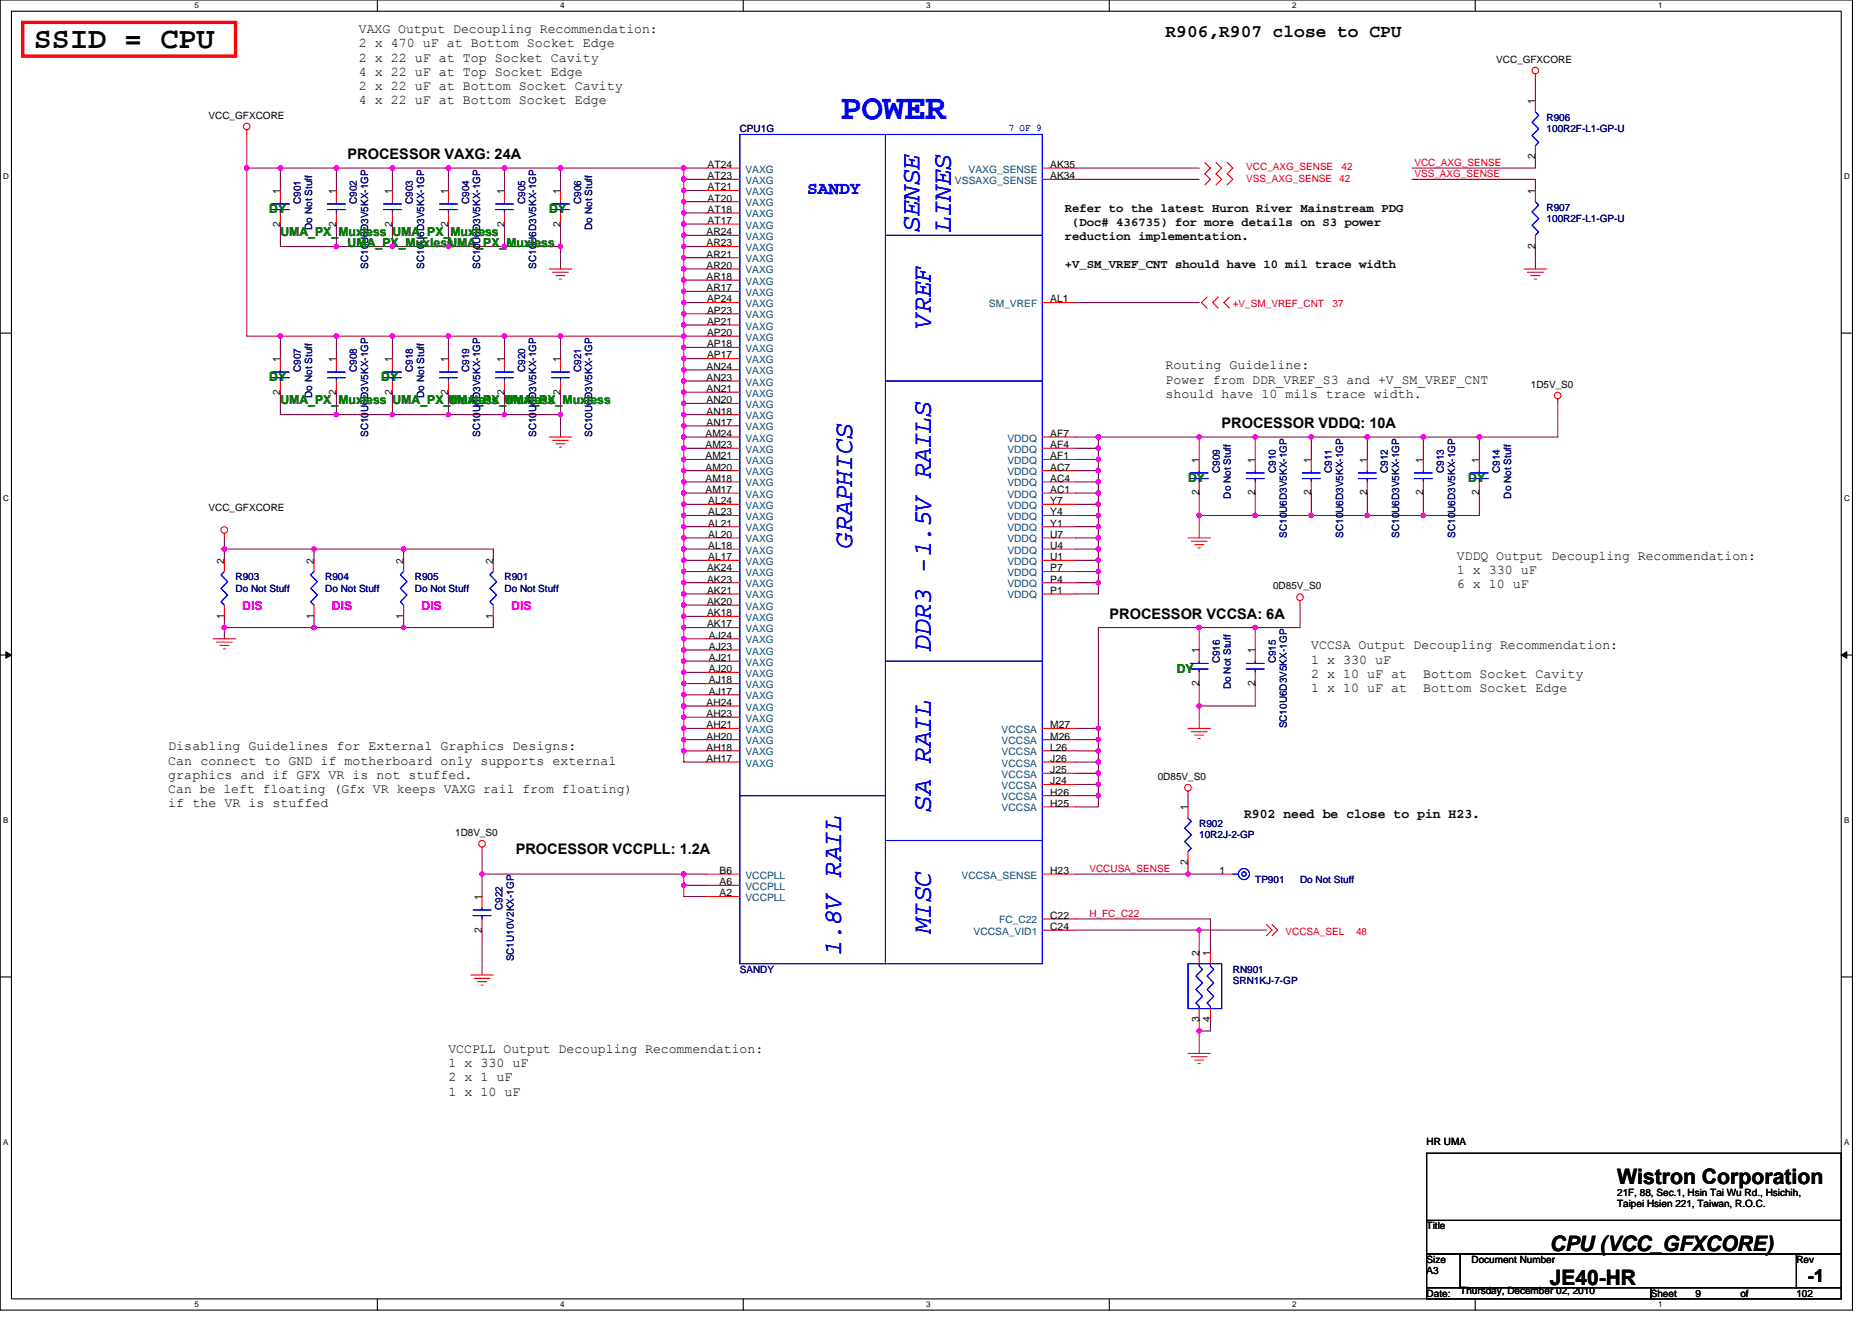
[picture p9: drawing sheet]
<svg xmlns="http://www.w3.org/2000/svg" width="297mm" height="210mm" viewBox="0 0 297 210" stroke-linecap="round" stroke-linejoin="round" font-family="sans-serif">
<path d="M0 0h293.9v207.9h-293.9zM1.8 1.8h290.4v204.3h-290.4z" fill="none" stroke="#000" stroke-width=".17"/>
<g fill="#fff">
<path d="M30.8 .2h.7v1.4h-.7z"/>
<path d="M30.8 206.3h.7v1.4h-.7z"/>
</g>
<path d="M59.9 0v1.8M59.9 206.1v1.8" fill="none" stroke="#000" stroke-width=".17"/>
<g fill="#fff">
<path d="M88.9 .2h.7v1.4h-.7z"/>
<path d="M88.9 206.3h.7v1.4h-.7z"/>
</g>
<path d="M117.9 0v1.8M117.9 206.1v1.8" fill="none" stroke="#000" stroke-width=".17"/>
<g fill="#fff">
<path d="M147 .2h.7v1.4h-.7z"/>
<path d="M147 206.3h.7v1.4h-.7z"/>
</g>
<path d="M176 0v1.8M176 206.1v1.8" fill="none" stroke="#000" stroke-width=".17"/>
<g fill="#fff">
<path d="M205 .2h.7v1.4h-.7z"/>
<path d="M205 206.3h.7v1.4h-.7z"/>
</g>
<path d="M234.1 0v1.8M234.1 206.1v1.8" fill="none" stroke="#000" stroke-width=".17"/>
<g fill="#fff">
<path d="M263.1 .2h.7v1.4h-.7z"/>
<path d="M263.1 206.3h.7v1.4h-.7z"/>
<path d="M.5 27.3h.9v1.4h-.9z"/>
<path d="M292.6 27.3h.9v1.4h-.9z"/>
<path d="M.5 78.4h.9v1.4h-.9z"/>
<path d="M292.6 78.4h.9v1.4h-.9z"/>
</g>
<path d="M0 52.9h1.8M292.2 52.9h1.7" fill="none" stroke="#000" stroke-width=".17"/>
<g fill="#fff">
<path d="M.5 129.5h.8v1.4h-.8z"/>
<path d="M292.6 129.5h.9v1.4h-.9z"/>
</g>
<path d="M0 103.9h1.8M292.2 103.9h1.7" fill="none" stroke="#000" stroke-width=".17"/>
<path d="M.9 103.4l.9 .5-.9 .5zM292.2 103.9l.8-.5v1z" fill="#000" stroke="#000" stroke-width=".16"/>
<g fill="#fff">
<path d="M.5 180.5h.8v1.4h-.8z"/>
<path d="M292.6 180.5h.9v1.4h-.9z"/>
</g>
<path d="M0 155h1.8M292.2 155h1.7M226.4 199h5.3v5.3h-5.3zM226.4 183h65.8v10.6h-65.8zM226.4 193.6h65.8v5.4h-65.8zM231.7 199h53.3v5.3h-53.3zM285 199h7.2v5.3h-7.2zM226.4 204.3h35.5v1.8h-35.5zM261.9 204.3h30.3v1.8h-30.3z" fill="none" stroke="#000" stroke-width=".17"/>
<g fill="none" stroke="#800040" stroke-width=".17">
<path d="M243.6 12.4v3.6M39.2 21.3v32h5.3M39.2 26.7h5.3M44.5 26.7h8.9v3.5M44.5 35.6v3.5h44.4M44.5 26.7v3.5M53.4 26.7h8.9v3.5M53.4 35.6v3.5M62.3 26.7h8.9v3.5M62.3 35.6v3.5M71.2 26.7h8.8v3.5M71.2 35.6v3.5"/>
<path d="M80 26.7h8.9v3.5M80 35.6v3.5M88.9 26.7h23.2M88.9 35.6v7.1M108.5 26.7v94.2h3.6M108.5 30.2h3.6M108.5 28.4h3.6M108.5 37.3h3.6M108.5 35.6h3.6M108.5 33.8h3.6M108.5 39.1h3.6M108.5 32h3.6"/>
<path d="M170.7 28.4h19.6M170.7 26.7h19.6M224.1 28.4h19.5v1.8M243.6 24.9v1.8h-19.5M243.6 39.1v3.6M44.5 53.3h8.9v3.6M44.5 53.3v3.6M53.4 53.3h8.9v3.6M62.3 53.3h8.9v3.6M71.2 53.3h8.8v3.6M80 53.3h8.9v3.6M88.9 53.3h23.2"/>
<path d="M108.5 55.1h3.6M108.5 42.7h3.6M108.5 40.9h3.6M108.5 51.6h3.6M108.5 49.8h3.6M108.5 48h3.6M108.5 58.7h3.6M108.5 46.2h3.6M108.5 56.9h3.6M108.5 44.4h3.6M170.7 48h19.6M44.5 62.2v3.6h44.4"/>
<path d="M53.4 62.2v3.6M62.3 62.2v3.6M71.2 62.2v3.6M80 62.2v3.6M88.9 62.2v7.1M108.5 67.6h3.6M108.5 78.2h3.6M108.5 65.8h3.6M108.5 76.5h3.6M108.5 64h3.6M108.5 62.2h3.6M108.5 60.5h3.6"/>
<path d="M108.5 74.7h3.6M108.5 72.9h3.6M108.5 71.1h3.6M108.5 69.3h3.6M170.7 78.2h3.6M170.7 76.5h3.6M170.7 74.7h3.6M170.7 72.9h3.6M170.7 71.1h3.6M174.3 69.3v24.9h-3.6M190.3 69.3v3.6M190.3 78.2v7.1"/>
<path d="M199.2 69.3v3.6M199.2 78.2v3.6M208.1 69.3v3.6M208.1 78.2v3.6M217 69.3v3.6M217 78.2v3.6M225.8 69.3v3.6M225.8 78.2v3.6M234.7 78.2v3.6h-44.4M234.7 69.3v3.6M247.2 64v5.3h-76.5M35.6 87.1h42.7v1.8"/>
<path d="M35.6 85.3v3.6M35.6 97.8v3.5M49.8 87.1v1.8M49.8 97.8v1.8M64 87.1v1.8M64 97.8v1.8M78.3 97.8v1.8h-42.7M108.5 80h3.6M108.5 88.9h3.6M108.5 87.1h3.6M108.5 85.3h3.6M108.5 83.6h3.6"/>
<path d="M108.5 81.8h3.6M108.5 99.6h3.6M108.5 97.8h3.6M108.5 96h3.6M108.5 94.2h3.6M108.5 92.5h3.6M108.5 90.7h3.6M170.7 80h3.6M170.7 88.9h3.6M170.7 87.1h3.6M170.7 85.3h3.6M170.7 83.6h3.6"/>
<path d="M170.7 81.8h3.6M170.7 92.5h3.6M170.7 90.7h3.6M190.3 99.6v3.5M199.2 99.6v3.5M206.3 96v3.6h-32v19.5M108.5 101.3h3.6M108.5 110.2h3.6M108.5 108.5h3.6M108.5 106.7h3.6M108.5 104.9h3.6M108.5 103.1h3.6"/>
<path d="M108.5 119.1h3.6M108.5 117.3h3.6M108.5 115.6h3.6M108.5 113.8h3.6M108.5 112h3.6M170.7 119.1h3.6M170.7 117.3h3.6M170.7 115.6h3.6M174.3 119.1v1.8h-3.6M190.3 108.5v7.1M199.2 108.5v3.5h-8.9M76.5 138.7h35.6"/>
<path d="M76.5 135.1v7.1M108.5 138.7v3.5h3.6M170.7 122.7h3.6v1.8M170.7 138.7h23.1M170.7 124.5h3.6M170.7 126.2h3.6M174.3 126.2v1.8h-3.6M174.3 120.9v1.8M174.3 124.5v1.7M188.5 126.2v1.8M188.5 136.9v1.8M76.5 147.6v7.1"/>
<path d="M108.5 140.5h3.6M170.7 147.6h19.6v3.5M170.7 145.8h21.4v5.3M190.3 147.6h10.7M190.3 161.8v5.3M192.1 161.8v1.8h-1.8"/>
</g>
<g fill="#f0f" stroke="#f0f" stroke-width=".17">
<circle cx="108.5" cy="80" r=".35"/>
<circle cx="108.5" cy="67.6" r=".35"/>
<circle cx="108.5" cy="78.2" r=".35"/>
<circle cx="108.5" cy="28.4" r=".35"/>
<circle cx="108.5" cy="88.9" r=".35"/>
<circle cx="108.5" cy="65.8" r=".35"/>
<circle cx="108.5" cy="76.4" r=".35"/>
<circle cx="108.5" cy="87.1" r=".35"/>
<circle cx="108.5" cy="42.7" r=".35"/>
<circle cx="108.5" cy="60.4" r=".35"/>
<circle cx="108.5" cy="48" r=".35"/>
<circle cx="108.5" cy="46.2" r=".35"/>
<circle cx="108.5" cy="44.4" r=".35"/>
<circle cx="108.5" cy="51.5" r=".35"/>
<circle cx="108.5" cy="64" r=".35"/>
<circle cx="108.5" cy="55.1" r=".35"/>
<circle cx="108.5" cy="56.9" r=".35"/>
<circle cx="108.5" cy="49.8" r=".35"/>
<circle cx="108.5" cy="62.2" r=".35"/>
<circle cx="108.5" cy="74.7" r=".35"/>
<circle cx="108.5" cy="30.2" r=".35"/>
<circle cx="108.5" cy="39.1" r=".35"/>
<circle cx="108.5" cy="72.9" r=".35"/>
<circle cx="108.5" cy="33.8" r=".35"/>
<circle cx="108.5" cy="37.3" r=".35"/>
<circle cx="108.5" cy="35.5" r=".35"/>
<circle cx="108.5" cy="32" r=".35"/>
<circle cx="108.5" cy="83.6" r=".35"/>
<circle cx="108.5" cy="26.7" r=".35"/>
<circle cx="108.5" cy="71.1" r=".35"/>
<circle cx="108.5" cy="81.8" r=".35"/>
<circle cx="108.5" cy="69.3" r=".35"/>
<circle cx="108.5" cy="58.7" r=".35"/>
<circle cx="108.5" cy="53.3" r=".35"/>
<circle cx="108.5" cy="40.9" r=".35"/>
<circle cx="108.5" cy="85.3" r=".35"/>
<circle cx="108.5" cy="138.7" r=".35"/>
<circle cx="108.5" cy="140.4" r=".35"/>
<circle cx="108.5" cy="101.3" r=".35"/>
<circle cx="108.5" cy="99.6" r=".35"/>
<circle cx="108.5" cy="110.2" r=".35"/>
<circle cx="108.5" cy="97.8" r=".35"/>
<circle cx="108.5" cy="108.4" r=".35"/>
<circle cx="108.5" cy="96" r=".35"/>
<circle cx="108.5" cy="94.2" r=".35"/>
<circle cx="108.5" cy="104.9" r=".35"/>
<circle cx="108.5" cy="92.4" r=".35"/>
<circle cx="108.5" cy="103.1" r=".35"/>
<circle cx="108.5" cy="90.7" r=".35"/>
<circle cx="108.5" cy="106.7" r=".35"/>
<circle cx="108.5" cy="119.1" r=".35"/>
<circle cx="108.5" cy="117.3" r=".35"/>
<circle cx="108.5" cy="115.6" r=".35"/>
<circle cx="108.5" cy="113.8" r=".35"/>
<circle cx="108.5" cy="112" r=".35"/>
<circle cx="88.9" cy="39.1" r=".35"/>
<circle cx="39.1" cy="26.7" r=".35"/>
<circle cx="53.4" cy="26.7" r=".35"/>
<circle cx="62.3" cy="26.7" r=".35"/>
<circle cx="80" cy="26.7" r=".35"/>
<circle cx="62.3" cy="39.1" r=".35"/>
<circle cx="71.1" cy="39.1" r=".35"/>
<circle cx="53.4" cy="39.1" r=".35"/>
<circle cx="80" cy="39.1" r=".35"/>
<circle cx="71.1" cy="26.7" r=".35"/>
<circle cx="44.5" cy="26.7" r=".35"/>
<circle cx="88.9" cy="26.7" r=".35"/>
<circle cx="64" cy="87.1" r=".35"/>
<circle cx="64" cy="99.6" r=".35"/>
<circle cx="35.6" cy="87.1" r=".35"/>
<circle cx="49.8" cy="87.1" r=".35"/>
<circle cx="35.6" cy="99.6" r=".35"/>
<circle cx="49.8" cy="99.6" r=".35"/>
<circle cx="88.9" cy="65.8" r=".35"/>
<circle cx="53.4" cy="53.3" r=".35"/>
<circle cx="62.3" cy="53.3" r=".35"/>
<circle cx="80" cy="53.3" r=".35"/>
<circle cx="62.3" cy="65.8" r=".35"/>
<circle cx="71.1" cy="65.8" r=".35"/>
<circle cx="53.4" cy="65.8" r=".35"/>
<circle cx="80" cy="65.8" r=".35"/>
<circle cx="71.1" cy="53.3" r=".35"/>
<circle cx="44.5" cy="53.3" r=".35"/>
<circle cx="88.9" cy="53.3" r=".35"/>
<circle cx="76.5" cy="138.7" r=".35"/>
<circle cx="190.3" cy="81.8" r=".35"/>
<circle cx="174.3" cy="71.1" r=".35"/>
<circle cx="199.2" cy="99.6" r=".35"/>
<circle cx="174.3" cy="124.4" r=".35"/>
<circle cx="174.3" cy="126.2" r=".35"/>
<circle cx="174.3" cy="92.4" r=".35"/>
<circle cx="216.9" cy="69.3" r=".35"/>
<circle cx="174.3" cy="72.9" r=".35"/>
<circle cx="190.3" cy="99.6" r=".35"/>
<circle cx="234.7" cy="69.3" r=".35"/>
<circle cx="199.2" cy="81.8" r=".35"/>
<circle cx="208.1" cy="81.8" r=".35"/>
<circle cx="174.3" cy="74.7" r=".35"/>
<circle cx="174.3" cy="115.6" r=".35"/>
<circle cx="190.3" cy="147.6" r=".35"/>
<circle cx="188.5" cy="138.7" r=".35"/>
<circle cx="225.8" cy="69.3" r=".35"/>
<circle cx="174.3" cy="76.4" r=".35"/>
<circle cx="174.3" cy="117.3" r=".35"/>
<circle cx="174.3" cy="119.1" r=".35"/>
<circle cx="190.3" cy="112" r=".35"/>
<circle cx="174.3" cy="122.7" r=".35"/>
<circle cx="190.3" cy="69.3" r=".35"/>
<circle cx="225.8" cy="81.8" r=".35"/>
<circle cx="216.9" cy="81.8" r=".35"/>
<circle cx="174.3" cy="78.2" r=".35"/>
<circle cx="199.2" cy="69.3" r=".35"/>
<circle cx="174.3" cy="120.9" r=".35"/>
<circle cx="174.3" cy="69.3" r=".35"/>
<circle cx="174.3" cy="80" r=".35"/>
<circle cx="174.3" cy="83.6" r=".35"/>
<circle cx="174.3" cy="81.8" r=".35"/>
<circle cx="174.3" cy="87.1" r=".35"/>
<circle cx="174.3" cy="85.3" r=".35"/>
<circle cx="174.3" cy="90.7" r=".35"/>
<circle cx="174.3" cy="88.9" r=".35"/>
<circle cx="190.3" cy="163.6" r=".35"/>
<circle cx="208.1" cy="69.3" r=".35"/>
</g>
<g fill="none" stroke="#f00" stroke-width=".17">
<path d="M243.6 11.7v.7M243.6 16v1.8M39.2 20.6v.7M44.5 30.2v1.8M44.5 33.8v1.8M53.4 30.2v1.8M53.4 33.8v1.8M62.3 30.2v1.8M62.3 33.8v1.8M71.2 30.2v1.8M71.2 33.8v1.8M80 30.2v1.8"/>
<path d="M80 33.8v1.8M88.9 30.2v1.8M88.9 33.8v1.8M112.1 28.4h5.3M112.1 26.7h5.3M112.1 30.2h5.3M112.1 32h5.3M112.1 33.8h5.3M112.1 35.6h5.3M112.1 37.3h5.3M112.1 39.1h5.3M165.4 28.4h5.3"/>
<path d="M165.4 26.7h5.3M191.2 25.8l.9 .9-.9 .9 .9 .8-.9 .9M193 25.8l.8 .9-.8 .9 .8 .8-.8 .9M194.7 25.8l.9 .9-.9 .9 .9 .8-.9 .9M243.6 23.1v1.8M243.6 30.2v1.8M243.6 37.3v1.8M44.5 56.9v1.8M53.4 56.9v1.8M62.3 56.9v1.8M71.2 56.9v1.8M80 56.9v1.8"/>
<path d="M87.2 42.7h3.5M87.7 43.2h2.5M88.2 43.7h1.5M88.8 44.3h.3M88.9 56.9v1.8M112.1 42.7h5.3M112.1 48h5.3M112.1 40.9h5.3M112.1 44.4h5.3M112.1 46.2h5.3M112.1 49.8h5.3M112.1 51.6h5.3"/>
<path d="M112.1 53.3h5.3M112.1 55.1h5.3M112.1 56.9h5.3M112.1 58.7h5.3M165.4 48h5.3M191.5 47.1l-.9 .9 .9 .9M193.3 47.1l-.9 .9 .9 .9M195.1 47.1l-.9 .9 .9 .9M241.8 42.7h3.6M242.4 43.2h2.5M242.9 43.7h1.4M243.5 44.3h.3"/>
<path d="M44.5 60.5v1.7M53.4 60.5v1.7M62.3 60.5v1.7M71.2 60.5v1.7M80 60.5v1.7M87.2 69.3h3.5M87.7 69.9h2.5M88.2 70.4h1.5M88.8 71h.3M88.9 60.5v1.7M112.1 69.3h5.3M112.1 60.5h5.3"/>
<path d="M112.1 62.2h5.3M112.1 64h5.3M112.1 65.8h5.3M112.1 67.6h5.3M112.1 71.1h5.3M112.1 72.9h5.3M112.1 74.7h5.3M112.1 76.5h5.3M112.1 78.2h5.3M165.4 69.3h5.3M165.4 71.1h5.3M165.4 72.9h5.3"/>
<path d="M165.4 74.7h5.3M165.4 76.5h5.3M165.4 78.2h5.3M190.3 72.9v1.8M190.3 76.5v1.7M199.2 72.9v1.8M199.2 76.5v1.7M208.1 72.9v1.8M208.1 76.5v1.7M217 72.9v1.8M217 76.5v1.7M225.8 72.9v1.8"/>
<path d="M225.8 76.5v1.7M234.7 72.9v1.8M234.7 76.5v1.7M247.2 63.3v.7M35.6 84.6v.7M35.6 88.9v1.8M35.6 96v1.8M49.8 88.9v1.8M49.8 96v1.8M64 88.9v1.8M64 96v1.8M78.3 88.9v1.8"/>
<path d="M78.3 96v1.8M112.1 85.3h5.3M112.1 80h5.3M112.1 81.8h5.3M112.1 83.6h5.3M112.1 87.1h5.3M112.1 88.9h5.3M112.1 90.7h5.3M112.1 92.5h5.3M112.1 94.2h5.3M112.1 96h5.3M112.1 97.8h5.3"/>
<path d="M112.1 99.6h5.3M165.4 85.3h5.3M165.4 80h5.3M165.4 81.8h5.3M165.4 83.6h5.3M165.4 87.1h5.3M165.4 88.9h5.3M165.4 90.7h5.3M165.4 92.5h5.3M165.4 94.2h5.3M188.5 85.3h3.6M189 85.9h2.5"/>
<path d="M189.6 86.4h1.4M190.1 87h.4M206.3 95.3v.7M33.8 101.3h3.6M34.4 101.9h2.4M34.9 102.4h1.4M35.4 103h.4M112.1 101.3h5.3M112.1 115.6h5.3M112.1 103.1h5.3M112.1 104.9h5.3M112.1 106.7h5.3"/>
<path d="M112.1 108.5h5.3M112.1 110.2h5.3M112.1 112h5.3M112.1 113.8h5.3M112.1 117.3h5.3M112.1 119.1h5.3M165.4 115.6h5.3M165.4 117.3h5.3M165.4 119.1h5.3M188.5 115.6h3.6M189 116.1h2.5M189.6 116.6h1.4"/>
<path d="M190.1 117.2h.4M190.3 103.1v1.8M190.3 106.7v1.8M199.2 103.1v1.8M199.2 106.7v1.8M76.5 134.4v.7M112.1 120.9h5.3M112.1 138.7h5.3M165.4 120.9h5.3M165.4 138.7h5.3M165.4 122.7h5.3M165.4 124.5h5.3"/>
<path d="M165.4 126.2h5.3M165.4 128h5.3M188.5 125.5v.7M188.5 128v1.8M188.5 135.1v1.8M193.8 138.7h1.8M74.7 154.7h3.6M75.2 155.2h2.5M75.8 155.7h1.4M76.3 156.3h.4M76.5 142.2v1.8M76.5 145.8v1.8"/>
<path d="M112.1 140.5h5.3M112.1 142.2h5.3M165.4 147.6h5.3M165.4 145.8h5.3M190.3 151.1v1.8M192.1 151.1v1.8M201 146.7l.8 .9-.8 .9M201.8 146.7l.9 .9-.9 .9M188.5 167.1h3.6M189 167.7h2.5M189.6 168.2h1.4M190.1 168.7h.4"/>
<path d="M190.3 160v1.8M192.1 160v1.8"/>
<circle cx="243.6" cy="11.2" r=".52"/>
<circle cx="39.1" cy="20.1" r=".52"/>
<circle cx="247.2" cy="62.7" r=".52"/>
<circle cx="35.6" cy="84.1" r=".52"/>
<circle cx="206.3" cy="94.8" r=".52"/>
<circle cx="76.5" cy="133.9" r=".52"/>
<circle cx="188.5" cy="125" r=".52"/>
</g>
<path d="M3.6 3.6h33.8v5.3h-33.8z" fill="none" stroke="#f00" stroke-width=".53"/>
<g fill="none" stroke="#00f" stroke-width=".17">
<path d="M243.6 17.8l.6 .5-1.1 1.1 1.1 1-1.1 1.1 1.1 1.1-.6 .5M43.1 32.4h2.8M43.1 33.3h2.8M44.5 32v.4M44.5 33.3v.5M52 32.4h2.8M52 33.3h2.8M53.4 32v.4M53.4 33.3v.5M60.9 32.4h2.8M60.9 33.3h2.8M62.3 32v.4"/>
<path d="M62.3 33.3v.5M69.7 32.4h2.9M69.7 33.3h2.9M71.2 32v.4M71.2 33.3v.5M78.6 32.4h2.9M78.6 33.3h2.9M80 32v.4M80 33.3v.5M87.5 32.4h2.9M87.5 33.3h2.9M88.9 32v.4"/>
<path d="M88.9 33.3v.5M117.4 21.3h48v131.6h-48zM140.5 37.3h24.9M140.5 21.3v131.6M243.6 32l.6 .5-1.1 1.1 1.1 1.1-1.1 1 1.1 1.1-.6 .5M43.1 59h2.8M43.1 59.9h2.8M44.5 58.7v.3M44.5 59.9v.6M52 59h2.8M52 59.9h2.8M53.4 58.7v.3"/>
<path d="M53.4 59.9v.6M60.9 59h2.8M60.9 59.9h2.8M62.3 58.7v.3M62.3 59.9v.6M69.7 59h2.9M69.7 59.9h2.9M71.2 58.7v.3M71.2 59.9v.6M78.6 59h2.9M78.6 59.9h2.9M80 58.7v.3"/>
<path d="M80 59.9v.6M87.5 59h2.9M87.5 59.9h2.9M88.9 58.7v.3M88.9 59.9v.6M140.5 60.5h24.9M188.9 75h2.8M188.9 75.9h2.8M190.3 74.7v.3M190.3 75.9v.6M197.8 75h2.8M197.8 75.9h2.8"/>
<path d="M199.2 74.7v.3M199.2 75.9v.6M206.6 75h2.9M206.6 75.9h2.9M208.1 74.7v.3M208.1 75.9v.6M215.5 75h2.9M215.5 75.9h2.9M217 74.7v.3M217 75.9v.6M224.4 75h2.9M224.4 75.9h2.9"/>
<path d="M225.8 74.7v.3M225.8 75.9v.6M233.3 75h2.9M233.3 75.9h2.9M234.7 74.7v.3M234.7 75.9v.6M35.6 90.7l-.5 .5 1 1.1-1 1 1 1.1-1 1.1 .5 .5M49.8 90.7l-.5 .5 1.1 1.1-1.1 1 1.1 1.1-1.1 1.1 .5 .5M64 90.7l-.5 .5 1.1 1.1-1.1 1 1.1 1.1-1.1 1.1 .5 .5M78.3 90.7l-.6 .5 1.1 1.1-1.1 1 1.1 1.1-1.1 1.1 .6 .5M140.5 104.9h24.9M188.9 105.3h2.8"/>
<path d="M188.9 106.2h2.8M190.3 104.9v.4M190.3 106.2v.5M197.8 105.3h2.8M197.8 106.2h2.8M199.2 104.9v.4M199.2 106.2v.5M117.4 126.2h23.1M140.5 133.3h24.9M188.5 129.8l.5 .5-1 1.1 1 1.1-1 1 1 1.1-.5 .5M195.6 138.7h.9M75.1 144.4h2.8"/>
<path d="M75.1 145.3h2.8M76.5 144v.4M76.5 145.3v.5M188.5 152.9h5.3v7.1h-5.3zM190.3 152.9v.4l.5 .5-1 1.1 1 1-1 1.1 1 1.1-1 1 .5 .6v.3M192.1 152.9v.4l.5 .5-1.1 1.1 1.1 1-1.1 1.1 1.1 1.1-1.1 1 .6 .6v.3"/>
<circle cx="197.4" cy="138.7" r=".35"/>
<circle cx="197.4" cy="138.7" r=".88"/>
</g>
<text font-size="5.7" fill="#00f" x="133.4" y="18.9">POWER</text>
<text font-size="4.8" x="5.4" y="7.6">SSID = CPU</text>
<g font-size="4.3" fill="#00f">
<text x="145.9" y="36.8" transform="rotate(-90 145.9 36.8)">SENSE</text>
<text x="150.9" y="36.8" transform="rotate(-90 150.9 36.8)">LINES</text>
<text x="147.7" y="52.1" transform="rotate(-90 147.7 52.1)">VREF</text>
<text x="135.2" y="87" transform="rotate(-90 135.2 87)">GRAPHICS</text>
<text x="147.7" y="103.3" transform="rotate(-90 147.7 103.3)">DDR3 -1.5V RAILS</text>
<text x="147.7" y="128.9" transform="rotate(-90 147.7 128.9)">SA RAIL</text>
<text x="147.7" y="148.1" transform="rotate(-90 147.7 148.1)">MISC</text>
<text x="133.5" y="151.7" transform="rotate(-90 133.5 151.7)">1.8V RAIL</text>
</g>
<g font-size="3.4">
<text x="256.6" y="187.9">Wistron Corporation</text>
<text x="245.9" y="203.9">JE40-HR</text>
<text x="245.9" y="198.5">CPU (VCC_GFXCORE)</text>
</g>
<g font-size="2.8">
<text x="185" y="5.9">R906,R907 close to CPU</text>
<text x="286.8" y="203.4">-1</text>
</g>
<text font-size="2.8" fill="#00f" x="128.1" y="30.8">SANDY</text>
<g font-size="2.3">
<text x="55.2" y="25.3">PROCESSOR VAXG: 24A</text>
<text x="193.8" y="67.9">PROCESSOR VDDQ: 10A</text>
<text x="176.1" y="98.1">PROCESSOR VCCSA: 6A</text>
<text x="81.8" y="135.5">PROCESSOR VCCPLL: 1.2A</text>
</g>
<g font-size="2.1">
<text x="56.9" y="5.2">VAXG Output Decoupling Recommendation:</text>
<text x="56.9" y="7.5">2 x 470 uF at Bottom Socket Edge</text>
<text x="56.9" y="9.8">2 x 22 uF at Top Socket Cavity</text>
<text x="56.9" y="12">4 x 22 uF at Top Socket Edge</text>
<text x="56.9" y="14.3">2 x 22 uF at Bottom Socket Cavity</text>
<text x="56.9" y="16.6">4 x 22 uF at Bottom Socket Edge</text>
<text x="185" y="58.6">Routing Guideline:</text>
<text x="185" y="60.9">Power from DDR_VREF_S3 and +V_SM_VREF_CNT</text>
<text x="185" y="63.1">should have 10 mils trace width.</text>
<text x="231.2" y="88.8">VDDQ Output Decoupling Recommendation:</text>
<text x="231.2" y="91.1">1 x 330 uF</text>
<text x="231.2" y="93.3">6 x 10 uF</text>
<text x="208.1" y="103">VCCSA Output Decoupling Recommendation:</text>
<text x="208.1" y="105.3">1 x 330 uF</text>
<text x="208.1" y="107.6">2 x 10 uF at</text>
<text x="225.8" y="107.6">Bottom Socket Cavity</text>
<text x="208.1" y="109.8">1 x 10 uF at</text>
<text x="225.8" y="109.8">Bottom Socket Edge</text>
<text x="26.7" y="119">Disabling Guidelines for External Graphics Designs:</text>
<text x="26.7" y="121.3">Can connect to GND if motherboard only supports external</text>
<text x="26.7" y="123.6">graphics and if GFX VR is not stuffed.</text>
<text x="26.7" y="125.8">Can be left floating (Gfx VR keeps VAXG rail from floating)</text>
<text x="26.7" y="128.1">if the VR is stuffed</text>
<text x="197.4" y="129.8">R902 need be close to pin H23.</text>
<text x="71.2" y="167">VCCPLL Output Decoupling Recommendation:</text>
<text x="71.2" y="169.3">1 x 330 uF</text>
<text x="71.2" y="171.6">2 x 1 uF</text>
<text x="71.2" y="173.8">1 x 10 uF</text>
</g>
<g font-size="1.9" fill="#008000">
<text x="42.7" y="33.8">DY</text>
<text x="87.2" y="33.8">DY</text>
<text x="44.5" y="37.4">UMA_PX_Muxless UMA_PX_Muxless</text>
<text x="55.2" y="39.2">UMA_PX_Muxless</text>
<text x="71.2" y="39.2">UMA_PX_Muxless</text>
<text x="42.7" y="60.5">DY</text>
<text x="44.5" y="64.1">UMA_PX_Muxless UMA_PX_Muxless UMA_PX_Muxless</text>
<text x="60.5" y="60.5">DY</text>
<text x="71.2" y="64.1">UMA_PX_Muxless</text>
<text x="188.5" y="76.5">DY</text>
<text x="233" y="76.5">DY</text>
<text x="186.7" y="106.7">DY</text>
</g>
<g font-size="1.9">
<text x="168.9" y="33.6">Refer to the latest Huron River Mainstream PDG</text>
<text x="170.1" y="35.9">(Doc# 436735) for more details on S3 power</text>
<text x="168.9" y="38.1">reduction implementation.</text>
<text x="168.9" y="42.5">+V_SM_VREF_CNT should have 10 mil trace width</text>
</g>
<g font-size="1.9" fill="#f0f">
<text x="38.4" y="96.8">DIS</text>
<text x="52.7" y="96.8">DIS</text>
<text x="66.9" y="96.8">DIS</text>
<text x="81.1" y="96.8">DIS</text>
</g>
<g font-size="1.6">
<text x="237.4" y="9.9">VCC_GFXCORE</text>
<text x="243.6" y="16.5" transform="rotate(-90 243.6 16.5)">1</text>
<text x="33.1" y="18.8">VCC_GFXCORE</text>
<text x="112.3" y="26.6">AT24</text>
<text x="112.3" y="28.4">AT23</text>
<text x="166.6" y="26.6">AK35</text>
<text x="166.6" y="28.4">AK34</text>
<text x="243.6" y="25.3" transform="rotate(-90 243.6 25.3)">2</text>
<text x="44.5" y="35.9" transform="rotate(-90 44.5 35.9)">2</text>
<text x="44.5" y="30.8" transform="rotate(-90 44.5 30.8)">1</text>
<text x="53.4" y="35.9" transform="rotate(-90 53.4 35.9)">2</text>
<text x="53.4" y="30.8" transform="rotate(-90 53.4 30.8)">1</text>
<text x="62.2" y="35.9" transform="rotate(-90 62.2 35.9)">2</text>
<text x="62.2" y="30.8" transform="rotate(-90 62.2 30.8)">1</text>
<text x="71.1" y="35.9" transform="rotate(-90 71.1 35.9)">2</text>
<text x="71.1" y="30.8" transform="rotate(-90 71.1 30.8)">1</text>
<text x="80" y="35.9" transform="rotate(-90 80 35.9)">2</text>
<text x="80" y="30.8" transform="rotate(-90 80 30.8)">1</text>
<text x="88.9" y="35.9" transform="rotate(-90 88.9 35.9)">2</text>
<text x="88.9" y="30.8" transform="rotate(-90 88.9 30.8)">1</text>
<text x="112.3" y="30.2">AT21</text>
<text x="112.3" y="32">AT20</text>
<text x="112.3" y="33.8">AT18</text>
<text x="112.3" y="35.5">AT17</text>
<text x="243.6" y="30.8" transform="rotate(-90 243.6 30.8)">1</text>
<text x="112.1" y="37.3">AR24</text>
<text x="112.1" y="39.1">AR23</text>
<text x="112.1" y="40.9">AR21</text>
<text x="243.6" y="39.5" transform="rotate(-90 243.6 39.5)">2</text>
<text x="112.1" y="42.7">AR20</text>
<text x="112.1" y="44.4">AR18</text>
<text x="112.1" y="46.2">AR17</text>
<text x="112.2" y="48">AP24</text>
<text x="166.6" y="48">AL1</text>
<text x="112.2" y="49.8">AP23</text>
<text x="112.2" y="51.5">AP21</text>
<text x="112.2" y="53.3">AP20</text>
<text x="44.5" y="57.4" transform="rotate(-90 44.5 57.4)">1</text>
<text x="53.4" y="57.4" transform="rotate(-90 53.4 57.4)">1</text>
<text x="62.2" y="57.4" transform="rotate(-90 62.2 57.4)">1</text>
<text x="71.1" y="57.4" transform="rotate(-90 71.1 57.4)">1</text>
<text x="80" y="57.4" transform="rotate(-90 80 57.4)">1</text>
<text x="88.9" y="57.4" transform="rotate(-90 88.9 57.4)">1</text>
<text x="112.1" y="58.7">AN24</text>
<text x="112.2" y="55.1">AP18</text>
<text x="112.2" y="56.9">AP17</text>
<text x="44.5" y="62.6" transform="rotate(-90 44.5 62.6)">2</text>
<text x="53.4" y="62.6" transform="rotate(-90 53.4 62.6)">2</text>
<text x="62.2" y="62.6" transform="rotate(-90 62.2 62.6)">2</text>
<text x="71.1" y="62.6" transform="rotate(-90 71.1 62.6)">2</text>
<text x="80" y="62.6" transform="rotate(-90 80 62.6)">2</text>
<text x="88.9" y="62.6" transform="rotate(-90 88.9 62.6)">2</text>
<text x="112.1" y="60.4">AN23</text>
<text x="112.1" y="62.2">AN21</text>
<text x="112.1" y="64">AN20</text>
<text x="112.1" y="65.8">AN18</text>
<text x="242.9" y="61.5">1D5V_S0</text>
<text x="111.9" y="69.3">AM24</text>
<text x="111.9" y="71.1">AM23</text>
<text x="112.1" y="67.5">AN17</text>
<text x="166.6" y="69.3">AF7</text>
<text x="166.6" y="71.1">AF4</text>
<text x="111.9" y="72.9">AM21</text>
<text x="111.9" y="74.7">AM20</text>
<text x="111.9" y="76.4">AM18</text>
<text x="166.6" y="72.9">AF1</text>
<text x="166.6" y="74.7">AC7</text>
<text x="166.6" y="76.4">AC4</text>
<text x="190.3" y="73.4" transform="rotate(-90 190.3 73.4)">1</text>
<text x="199.2" y="73.4" transform="rotate(-90 199.2 73.4)">1</text>
<text x="208" y="73.4" transform="rotate(-90 208 73.4)">1</text>
<text x="216.9" y="73.4" transform="rotate(-90 216.9 73.4)">1</text>
<text x="225.8" y="73.4" transform="rotate(-90 225.8 73.4)">1</text>
<text x="234.7" y="73.4" transform="rotate(-90 234.7 73.4)">1</text>
<text x="33.1" y="81.1">VCC_GFXCORE</text>
<text x="111.9" y="78.2">AM17</text>
<text x="112.4" y="80">AL24</text>
<text x="112.4" y="81.8">AL23</text>
<text x="112.4" y="83.5">AL21</text>
<text x="166.6" y="78.2">AC1</text>
<text x="166.6" y="80">Y7</text>
<text x="166.6" y="81.8">Y4</text>
<text x="166.6" y="83.5">Y1</text>
<text x="190.3" y="78.6" transform="rotate(-90 190.3 78.6)">2</text>
<text x="199.2" y="78.6" transform="rotate(-90 199.2 78.6)">2</text>
<text x="208" y="78.6" transform="rotate(-90 208 78.6)">2</text>
<text x="216.9" y="78.6" transform="rotate(-90 216.9 78.6)">2</text>
<text x="225.8" y="78.6" transform="rotate(-90 225.8 78.6)">2</text>
<text x="234.7" y="78.6" transform="rotate(-90 234.7 78.6)">2</text>
<text x="35.6" y="89.4" transform="rotate(-90 35.6 89.4)">2</text>
<text x="49.8" y="89.4" transform="rotate(-90 49.8 89.4)">2</text>
<text x="64" y="89.4" transform="rotate(-90 64 89.4)">2</text>
<text x="78.2" y="89.4" transform="rotate(-90 78.2 89.4)">2</text>
<text x="112.4" y="85.3">AL20</text>
<text x="112.4" y="87.1">AL18</text>
<text x="112.4" y="88.9">AL17</text>
<text x="166.6" y="87.1">U4</text>
<text x="166.6" y="88.9">U1</text>
<text x="166.6" y="85.3">U7</text>
<text x="112.2" y="90.7">AK24</text>
<text x="112.2" y="92.4">AK23</text>
<text x="112.2" y="94.2">AK21</text>
<text x="112.2" y="96">AK20</text>
<text x="166.6" y="90.7">P7</text>
<text x="166.6" y="92.4">P4</text>
<text x="166.6" y="94.2">P1</text>
<text x="202" y="93.5">0D85V_S0</text>
<text x="35.6" y="98.2" transform="rotate(-90 35.6 98.2)">1</text>
<text x="49.8" y="98.2" transform="rotate(-90 49.8 98.2)">1</text>
<text x="64" y="98.2" transform="rotate(-90 64 98.2)">1</text>
<text x="78.2" y="98.2" transform="rotate(-90 78.2 98.2)">1</text>
<text x="112.2" y="97.8">AK18</text>
<text x="112.2" y="99.5">AK17</text>
<text x="112.5" y="101.3">AJ24</text>
<text x="112.5" y="103.1">AJ23</text>
<text x="112.5" y="104.9">AJ21</text>
<text x="112.5" y="106.7">AJ20</text>
<text x="190.3" y="103.7" transform="rotate(-90 190.3 103.7)">1</text>
<text x="199.2" y="103.7" transform="rotate(-90 199.2 103.7)">1</text>
<text x="112.1" y="112">AH24</text>
<text x="112.1" y="113.8">AH23</text>
<text x="112.5" y="108.4">AJ18</text>
<text x="112.5" y="110.2">AJ17</text>
<text x="190.3" y="108.8" transform="rotate(-90 190.3 108.8)">2</text>
<text x="199.2" y="108.8" transform="rotate(-90 199.2 108.8)">2</text>
<text x="112.1" y="115.5">AH21</text>
<text x="112.1" y="117.3">AH20</text>
<text x="112.1" y="119.1">AH18</text>
<text x="166.6" y="115.5">M27</text>
<text x="166.6" y="117.3">M26</text>
<text x="166.6" y="119.1">L26</text>
<text x="112.1" y="120.9">AH17</text>
<text x="166.6" y="120.9">J26</text>
<text x="166.6" y="122.7">J25</text>
<text x="166.6" y="124.4">J24</text>
<text x="183.7" y="123.7">0D85V_S0</text>
<text x="166.6" y="126.2">H26</text>
<text x="166.6" y="128">H25</text>
<text x="188.5" y="128.5" transform="rotate(-90 188.5 128.5)">1</text>
<text x="72.2" y="132.6">1D8V_S0</text>
<text x="188.5" y="137.3" transform="rotate(-90 188.5 137.3)">2</text>
<text x="76.5" y="142.8" transform="rotate(-90 76.5 142.8)">1</text>
<text x="114.2" y="138.7">B6</text>
<text x="114.2" y="140.4">A6</text>
<text x="114.2" y="142.2">A2</text>
<text x="166.6" y="138.7">H23</text>
<text x="193.5" y="138.7">1</text>
<text x="76.5" y="148" transform="rotate(-90 76.5 148)">2</text>
<text x="166.6" y="145.8">C22</text>
<text x="166.6" y="147.6">C24</text>
<text x="190.3" y="151.7" transform="rotate(-90 190.3 151.7)">2</text>
<text x="192" y="151.7" transform="rotate(-90 192 151.7)">1</text>
<text x="190.3" y="162.2" transform="rotate(-90 190.3 162.2)">3</text>
<text x="192" y="162.2" transform="rotate(-90 192 162.2)">4</text>
<text x="226.4" y="181.7">HR UMA</text>
<text x="256.6" y="189.7">21F, 88, Sec.1, Hsin Tai Wu Rd., Hsichih,</text>
<text x="256.6" y="191.5">Taipei Hsien 221, Taiwan, R.O.C.</text>
<text x="226.4" y="195.1">Title</text>
<text x="226.4" y="202.2">A3</text>
<text x="226.4" y="200.4">Size</text>
<text x="233.5" y="200.4">Document Number</text>
<text x="285" y="200.4">Rev</text>
<text x="226.4" y="205.7">Date:</text>
<text x="231.7" y="205.4">Thursday, December 02, 2010</text>
<text x="261.9" y="205.7">Sheet</text>
<text x="269" y="205.7">9</text>
<text x="276.2" y="205.7">of</text>
<text x="285" y="205.7">102</text>
</g>
<g font-size="1.6" fill="#000080">
<text x="117.4" y="21">CPU1G</text>
<text x="245.4" y="19.2">R906</text>
<text x="245.4" y="21">100R2F-L1-GP-U</text>
<text x="47.7" y="32.4" transform="rotate(-90 47.7 32.4)">C901</text>
<text x="56.6" y="32.4" transform="rotate(-90 56.6 32.4)">C902</text>
<text x="65.5" y="32.4" transform="rotate(-90 65.5 32.4)">C903</text>
<text x="74.4" y="32.4" transform="rotate(-90 74.4 32.4)">C904</text>
<text x="83.3" y="32.4" transform="rotate(-90 83.3 32.4)">C905</text>
<text x="92.2" y="32.4" transform="rotate(-90 92.2 32.4)">C906</text>
<text x="245.4" y="33.4">R907</text>
<text x="245.4" y="35.2">100R2F-L1-GP-U</text>
<text x="49.5" y="36.4" transform="rotate(-90 49.5 36.4)">Do Not Stuff</text>
<text x="94" y="36.4" transform="rotate(-90 94 36.4)">Do Not Stuff</text>
<text x="58.4" y="42.7" transform="rotate(-90 58.4 42.7)">SC10U6D3V5KX-1GP</text>
<text x="67.3" y="42.7" transform="rotate(-90 67.3 42.7)">SC10U6D3V5KX-1GP</text>
<text x="76.2" y="42.7" transform="rotate(-90 76.2 42.7)">SC10U6D3V5KX-1GP</text>
<text x="85.1" y="42.7" transform="rotate(-90 85.1 42.7)">SC10U6D3V5KX-1GP</text>
<text x="47.7" y="59" transform="rotate(-90 47.7 59)">C907</text>
<text x="56.6" y="59" transform="rotate(-90 56.6 59)">C908</text>
<text x="65.5" y="59" transform="rotate(-90 65.5 59)">C918</text>
<text x="74.4" y="59" transform="rotate(-90 74.4 59)">C919</text>
<text x="83.3" y="59" transform="rotate(-90 83.3 59)">C920</text>
<text x="92.2" y="59" transform="rotate(-90 92.2 59)">C921</text>
<text x="49.5" y="63.1" transform="rotate(-90 49.5 63.1)">Do Not Stuff</text>
<text x="67.3" y="63.1" transform="rotate(-90 67.3 63.1)">Do Not Stuff</text>
<text x="58.4" y="69.3" transform="rotate(-90 58.4 69.3)">SC10U6D3V5KX-1GP</text>
<text x="76.2" y="69.3" transform="rotate(-90 76.2 69.3)">SC10U6D3V5KX-1GP</text>
<text x="85.1" y="69.3" transform="rotate(-90 85.1 69.3)">SC10U6D3V5KX-1GP</text>
<text x="94" y="69.3" transform="rotate(-90 94 69.3)">SC10U6D3V5KX-1GP</text>
<text x="193.5" y="75" transform="rotate(-90 193.5 75)">C909</text>
<text x="202.4" y="75" transform="rotate(-90 202.4 75)">C910</text>
<text x="211.3" y="75" transform="rotate(-90 211.3 75)">C911</text>
<text x="220.2" y="75" transform="rotate(-90 220.2 75)">C912</text>
<text x="229.1" y="75" transform="rotate(-90 229.1 75)">C913</text>
<text x="238" y="75" transform="rotate(-90 238 75)">C914</text>
<text x="195.3" y="79.1" transform="rotate(-90 195.3 79.1)">Do Not Stuff</text>
<text x="239.8" y="79.1" transform="rotate(-90 239.8 79.1)">Do Not Stuff</text>
<text x="204.2" y="85.3" transform="rotate(-90 204.2 85.3)">SC10U6D3V5KX-1GP</text>
<text x="213.1" y="85.3" transform="rotate(-90 213.1 85.3)">SC10U6D3V5KX-1GP</text>
<text x="222" y="85.3" transform="rotate(-90 222 85.3)">SC10U6D3V5KX-1GP</text>
<text x="230.9" y="85.3" transform="rotate(-90 230.9 85.3)">SC10U6D3V5KX-1GP</text>
<text x="37.4" y="92.1">R903</text>
<text x="37.4" y="93.9">Do Not Stuff</text>
<text x="51.6" y="92.1">R904</text>
<text x="51.6" y="93.9">Do Not Stuff</text>
<text x="65.8" y="92.1">R905</text>
<text x="65.8" y="93.9">Do Not Stuff</text>
<text x="80" y="92.1">R901</text>
<text x="80" y="93.9">Do Not Stuff</text>
<text x="193.5" y="105.3" transform="rotate(-90 193.5 105.3)">C916</text>
<text x="202.4" y="105.3" transform="rotate(-90 202.4 105.3)">C915</text>
<text x="195.3" y="109.3" transform="rotate(-90 195.3 109.3)">Do Not Stuff</text>
<text x="204.2" y="115.6" transform="rotate(-90 204.2 115.6)">SC10U6D3V5KX-1GP</text>
<text x="190.3" y="131.2">R902</text>
<text x="190.3" y="133">10R2J-2-GP</text>
<text x="199.2" y="140.1">TP901</text>
<text x="206.3" y="140.1">Do Not Stuff</text>
<text x="79.8" y="144.4" transform="rotate(-90 79.8 144.4)">C922</text>
<text x="81.5" y="152.5" transform="rotate(-90 81.5 152.5)">SC1U10V2KX-1GP</text>
<text x="117.4" y="154.3">SANDY</text>
<text x="195.6" y="154.3">RN901</text>
<text x="195.6" y="156.1">SRN1KJ-7-GP</text>
</g>
<text font-size="1.6" fill="#00f" x="160.1" y="20.8">7 OF 9</text>
<g font-size="1.6" fill="#004080">
<text x="118.3" y="27.4">VAXG</text>
<text x="118.3" y="29.2">VAXG</text>
<text x="151.5" y="29.2">VSSAXG_SENSE</text>
<text x="153.7" y="27.4">VAXG_SENSE</text>
<text x="118.3" y="30.9">VAXG</text>
<text x="118.3" y="32.7">VAXG</text>
<text x="118.3" y="34.5">VAXG</text>
<text x="118.3" y="36.3">VAXG</text>
<text x="118.3" y="38.1">VAXG</text>
<text x="118.3" y="39.8">VAXG</text>
<text x="118.3" y="41.6">VAXG</text>
<text x="118.3" y="43.4">VAXG</text>
<text x="118.3" y="45.2">VAXG</text>
<text x="118.3" y="46.9">VAXG</text>
<text x="118.3" y="48.7">VAXG</text>
<text x="118.3" y="50.5">VAXG</text>
<text x="118.3" y="52.3">VAXG</text>
<text x="156.9" y="48.7">SM_VREF</text>
<text x="118.3" y="54.1">VAXG</text>
<text x="118.3" y="55.8">VAXG</text>
<text x="118.3" y="57.6">VAXG</text>
<text x="118.3" y="59.4">VAXG</text>
<text x="118.3" y="61.2">VAXG</text>
<text x="118.3" y="62.9">VAXG</text>
<text x="118.3" y="64.7">VAXG</text>
<text x="118.3" y="66.5">VAXG</text>
<text x="118.3" y="68.3">VAXG</text>
<text x="118.3" y="70.1">VAXG</text>
<text x="118.3" y="71.8">VAXG</text>
<text x="159.8" y="70.1">VDDQ</text>
<text x="159.8" y="71.8">VDDQ</text>
<text x="118.3" y="73.6">VAXG</text>
<text x="118.3" y="75.4">VAXG</text>
<text x="118.3" y="77.2">VAXG</text>
<text x="159.8" y="73.6">VDDQ</text>
<text x="159.8" y="75.4">VDDQ</text>
<text x="159.8" y="77.2">VDDQ</text>
<text x="118.3" y="79">VAXG</text>
<text x="118.3" y="80.7">VAXG</text>
<text x="118.3" y="82.5">VAXG</text>
<text x="159.8" y="79">VDDQ</text>
<text x="159.8" y="80.7">VDDQ</text>
<text x="159.8" y="82.5">VDDQ</text>
<text x="118.3" y="84.3">VAXG</text>
<text x="118.3" y="86.1">VAXG</text>
<text x="118.3" y="87.8">VAXG</text>
<text x="118.3" y="89.6">VAXG</text>
<text x="159.8" y="87.8">VDDQ</text>
<text x="159.8" y="89.6">VDDQ</text>
<text x="159.8" y="84.3">VDDQ</text>
<text x="159.8" y="86.1">VDDQ</text>
<text x="118.3" y="91.4">VAXG</text>
<text x="118.3" y="93.2">VAXG</text>
<text x="118.3" y="95">VAXG</text>
<text x="159.8" y="91.4">VDDQ</text>
<text x="159.8" y="93.2">VDDQ</text>
<text x="159.8" y="95">VDDQ</text>
<text x="118.3" y="96.7">VAXG</text>
<text x="118.3" y="98.5">VAXG</text>
<text x="118.3" y="100.3">VAXG</text>
<text x="118.3" y="102.1">VAXG</text>
<text x="118.3" y="103.8">VAXG</text>
<text x="118.3" y="105.6">VAXG</text>
<text x="118.3" y="107.4">VAXG</text>
<text x="118.3" y="109.2">VAXG</text>
<text x="118.3" y="111">VAXG</text>
<text x="118.3" y="112.7">VAXG</text>
<text x="118.3" y="114.5">VAXG</text>
<text x="118.3" y="116.3">VAXG</text>
<text x="118.3" y="118.1">VAXG</text>
<text x="118.3" y="119.8">VAXG</text>
<text x="158.9" y="116.3">VCCSA</text>
<text x="158.9" y="118.1">VCCSA</text>
<text x="158.9" y="119.8">VCCSA</text>
<text x="118.3" y="121.6">VAXG</text>
<text x="158.9" y="121.6">VCCSA</text>
<text x="158.9" y="123.4">VCCSA</text>
<text x="158.9" y="125.2">VCCSA</text>
<text x="158.9" y="127">VCCSA</text>
<text x="158.9" y="128.7">VCCSA</text>
<text x="118.3" y="139.4">VCCPLL</text>
<text x="118.3" y="141.2">VCCPLL</text>
<text x="118.3" y="143">VCCPLL</text>
<text x="152.6" y="139.4">VCCSA_SENSE</text>
<text x="154.5" y="148.3">VCCSA_VID1</text>
<text x="158.5" y="146.5">FC_C22</text>
</g>
<g font-size="1.6" fill="#f00">
<text x="197.8" y="27">VCC_AXG_SENSE</text>
<text x="197.8" y="28.8">VSS_AXG_SENSE</text>
<text x="212.5" y="28.8">42</text>
<text x="212.9" y="27">42</text>
<text x="224.4" y="28.1">VSS_AXG_SENSE</text>
<text x="224.4" y="26.3">VCC_AXG_SENSE</text>
<text x="195.6" y="48.7">+V_SM_VREF_CNT</text>
<text x="211.5" y="48.7">37</text>
<text x="172.9" y="138.3">VCCUSA_SENSE</text>
<text x="172.9" y="145.4">H_FC_C22</text>
<text x="204" y="148.3">VCCSA_SEL</text>
<text x="215.2" y="148.3">48</text>
</g>
<g font-size="1.3">
<text x="30.8" y="1.3">5</text>
<text x="88.9" y="1.3">4</text>
<text x="147" y="1.3">3</text>
<text x="205" y="1.3">2</text>
<text x="263.1" y="1.3">1</text>
<text x=".5" y="28.4">D</text>
<text x="292.6" y="28.4">D</text>
<text x=".5" y="79.5">C</text>
<text x="292.6" y="79.5">C</text>
<text x=".5" y="130.6">B</text>
<text x="292.6" y="130.6">B</text>
<text x=".5" y="181.7">A</text>
<text x="292.6" y="181.7">A</text>
<text x="30.8" y="207.4">5</text>
<text x="88.9" y="207.4">4</text>
<text x="147" y="207.4">3</text>
<text x="205" y="207.4">2</text>
<text x="263.1" y="207.4">1</text>
</g>
</svg>
